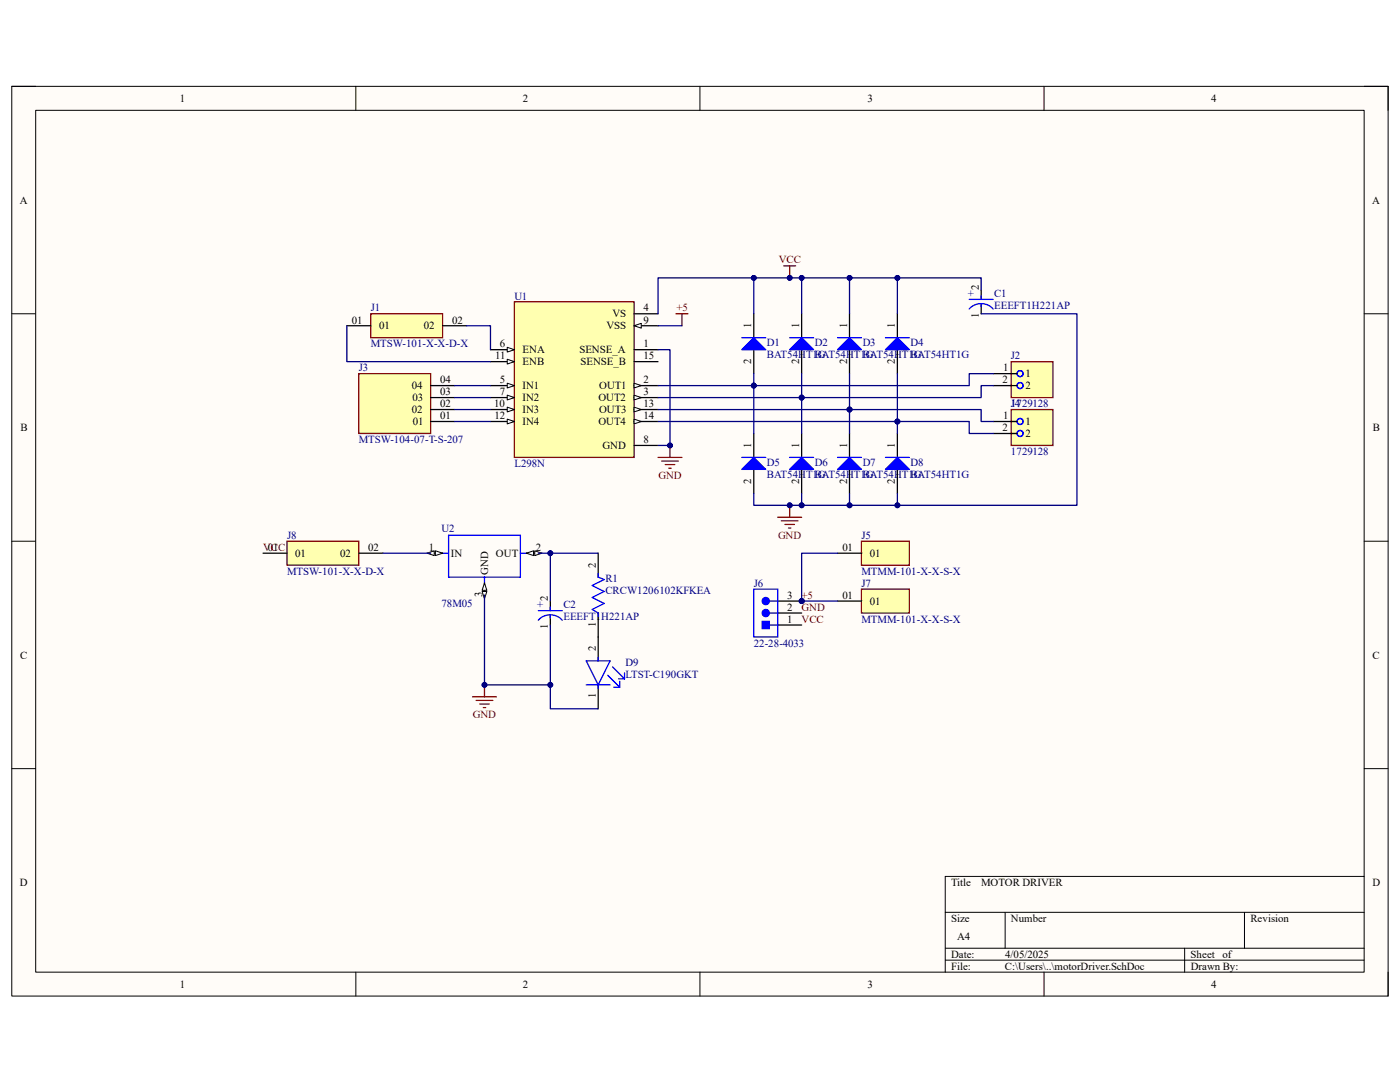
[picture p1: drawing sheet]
<svg xmlns="http://www.w3.org/2000/svg" width="279mm" height="216mm" viewBox="0 0 279 216" stroke-linecap="round" stroke-linejoin="round" font-family="sans-serif">
<path d="M2.3 17.2h274.7v181.6h-274.7z" fill-rule="evenodd" fill="#fffcf8"/>
<path d="M2.3 17.2h274.7v181.6h-274.7z" fill="none" stroke="#000" stroke-width=".2"/>
<path d="M7.1 22h265.1v172h-265.1z" fill-rule="evenodd" fill="#fffcf8"/>
<g fill="none" stroke="#000" stroke-width=".2">
<path d="M2.3 17.2h4.8M71 17.2v4.8M139.7 17.2v4.8M208.4 17.2v4.8M272.2 17.2h4.8v4.8M7.1 22h265.1v172h-265.1zM2.3 62.6h4.8M272.2 62.6h4.8M2.3 108h4.8M272.2 108h4.8M2.3 153.4h4.8M272.2 153.4h4.8"/>
<path d="M272.2 174.9h-83.6v19.1M71 194v4.8M139.7 194v4.8M188.6 182h83.6M188.6 189.2h83.6M188.6 191.6h83.6M200.6 182v7.2M208.4 194v4.8M236.4 189.2v4.8M248.4 182v7.2M277 194v4.8"/>
</g>
<path d="M102.7 60.2h23.8v31.1h-23.8z" fill-rule="evenodd" fill="#ffffb0"/>
<path d="M102.7 60.2h23.8v31.1h-23.8z" fill="none" stroke="#800000" stroke-width=".25"/>
<path d="M97.9 69.8h4.8" fill="none" stroke="#000" stroke-width=".25"/>
<path d="M101.2 69.3l1.5 .5-1.5 .5z" fill="#f8fcff"/>
<path d="M101.2 69.3l1.5 .5-1.5 .5z" fill="none" stroke="#000" stroke-width=".2"/>
<path d="M97.9 72.2h4.8" fill="none" stroke="#000" stroke-width=".25"/>
<path d="M101.2 71.7l1.5 .5-1.5 .4z" fill="#f8fcff"/>
<path d="M101.2 71.7l1.5 .5-1.5 .4z" fill="none" stroke="#000" stroke-width=".2"/>
<path d="M97.9 76.9h4.8" fill="none" stroke="#000" stroke-width=".25"/>
<path d="M101.2 76.5l1.5 .4-1.5 .5z" fill="#f8fcff"/>
<path d="M101.2 76.5l1.5 .4-1.5 .5z" fill="none" stroke="#000" stroke-width=".2"/>
<path d="M97.9 79.3h4.8" fill="none" stroke="#000" stroke-width=".25"/>
<path d="M101.2 78.9l1.5 .4-1.5 .5z" fill="#f8fcff"/>
<path d="M101.2 78.9l1.5 .4-1.5 .5z" fill="none" stroke="#000" stroke-width=".2"/>
<path d="M97.9 81.7h4.8" fill="none" stroke="#000" stroke-width=".25"/>
<path d="M101.2 81.2l1.5 .5-1.5 .5z" fill="#f8fcff"/>
<path d="M101.2 81.2l1.5 .5-1.5 .5z" fill="none" stroke="#000" stroke-width=".2"/>
<path d="M97.9 84.1h4.8" fill="none" stroke="#000" stroke-width=".25"/>
<path d="M101.2 83.6l1.5 .5-1.5 .5z" fill="#f8fcff"/>
<path d="M101.2 83.6l1.5 .5-1.5 .5z" fill="none" stroke="#000" stroke-width=".2"/>
<path d="M126.5 62.6h4.8M126.5 65h4.8" fill="none" stroke="#000" stroke-width=".25"/>
<path d="M126.5 65l1.5-.5v1z" fill="#f8fcff"/>
<path d="M126.5 65l1.5-.5v1z" fill="none" stroke="#000" stroke-width=".2"/>
<path d="M126.5 69.8h4.8M126.5 72.2h4.8M126.5 76.9h4.8" fill="none" stroke="#000" stroke-width=".25"/>
<path d="M126.5 76.5l1.5 .4-1.5 .5z" fill="#f8fcff"/>
<path d="M126.5 76.5l1.5 .4-1.5 .5z" fill="none" stroke="#000" stroke-width=".2"/>
<path d="M126.5 79.3h4.8" fill="none" stroke="#000" stroke-width=".25"/>
<path d="M126.5 78.9l1.5 .4-1.5 .5z" fill="#f8fcff"/>
<path d="M126.5 78.9l1.5 .4-1.5 .5z" fill="none" stroke="#000" stroke-width=".2"/>
<path d="M126.5 81.7h4.8" fill="none" stroke="#000" stroke-width=".25"/>
<path d="M126.5 81.2l1.5 .5-1.5 .5z" fill="#f8fcff"/>
<path d="M126.5 81.2l1.5 .5-1.5 .5z" fill="none" stroke="#000" stroke-width=".2"/>
<path d="M126.5 84.1h4.8" fill="none" stroke="#000" stroke-width=".25"/>
<path d="M126.5 83.6l1.5 .5-1.5 .5z" fill="#f8fcff"/>
<path d="M126.5 83.6l1.5 .5-1.5 .5z" fill="none" stroke="#000" stroke-width=".2"/>
<path d="M126.5 88.9h4.8" fill="none" stroke="#000" stroke-width=".25"/>
<path d="M71.6 74.6h14.3v11.9h-14.3z" fill-rule="evenodd" fill="#ffffb0"/>
<path d="M71.6 74.6h14.3v11.9h-14.3z" fill="none" stroke="#800000" stroke-width=".25"/>
<path d="M85.9 79.3h4.8M85.9 76.9h4.8M85.9 84.1h4.8M85.9 81.7h4.8" fill="none" stroke="#000" stroke-width=".25"/>
<path d="M74 62.6h14.3v4.8h-14.3z" fill-rule="evenodd" fill="#ffffb0"/>
<path d="M74 62.6h14.3v4.8h-14.3z" fill="none" stroke="#800000" stroke-width=".25"/>
<path d="M69.2 65h4.8M88.3 65h4.8M150.4 62.6v4.8M150.4 69.8v4.8" fill="none" stroke="#000" stroke-width=".25"/>
<path d="M148 69.8l2.4-2.4 2.4 2.4z" fill="#00f"/>
<path d="M148 69.8l2.4-2.4 2.4 2.4zM148 67.4h4.8" fill="none" stroke="#00f" stroke-width=".25"/>
<path d="M160 62.6v4.8M160 69.8v4.8" fill="none" stroke="#000" stroke-width=".25"/>
<path d="M160 67.4l2.4 2.4h-4.8z" fill="#00f"/>
<path d="M157.6 67.4h4.8M160 67.4l2.4 2.4h-4.8z" fill="none" stroke="#00f" stroke-width=".25"/>
<path d="M169.5 62.6v4.8M169.5 69.8v4.8" fill="none" stroke="#000" stroke-width=".25"/>
<path d="M167.2 69.8l2.3-2.4 2.4 2.4z" fill="#00f"/>
<path d="M167.2 69.8l2.3-2.4 2.4 2.4zM167.2 67.4h4.7" fill="none" stroke="#00f" stroke-width=".25"/>
<path d="M179.1 62.6v4.8M179.1 69.8v4.8" fill="none" stroke="#000" stroke-width=".25"/>
<path d="M176.7 69.8l2.4-2.4 2.4 2.4z" fill="#00f"/>
<path d="M176.7 69.8l2.4-2.4 2.4 2.4zM176.7 67.4h4.8" fill="none" stroke="#00f" stroke-width=".25"/>
<path d="M150.4 86.5v4.8M150.4 93.7v4.7" fill="none" stroke="#000" stroke-width=".25"/>
<path d="M150.4 91.3l2.4 2.4h-4.8z" fill="#00f"/>
<path d="M148 91.3h4.8M150.4 91.3l2.4 2.4h-4.8z" fill="none" stroke="#00f" stroke-width=".25"/>
<path d="M160 86.5v4.8M160 93.7v4.7" fill="none" stroke="#000" stroke-width=".25"/>
<path d="M160 91.3l2.4 2.4h-4.8z" fill="#00f"/>
<path d="M157.6 91.3h4.8M160 91.3l2.4 2.4h-4.8z" fill="none" stroke="#00f" stroke-width=".25"/>
<path d="M169.5 86.5v4.8M169.5 93.7v4.7" fill="none" stroke="#000" stroke-width=".25"/>
<path d="M169.5 91.3l2.4 2.4h-4.7z" fill="#00f"/>
<path d="M167.2 91.3h4.7M169.5 91.3l2.4 2.4h-4.7z" fill="none" stroke="#00f" stroke-width=".25"/>
<path d="M179.1 86.5v4.8M179.1 93.7v4.7" fill="none" stroke="#000" stroke-width=".25"/>
<path d="M179.1 91.3l2.4 2.4h-4.8z" fill="#00f"/>
<path d="M176.7 91.3h4.8M179.1 91.3l2.4 2.4h-4.8z" fill="none" stroke="#00f" stroke-width=".25"/>
<path d="M201.8 72.2h8.3v7.1h-8.3z" fill-rule="evenodd" fill="#ffffb0"/>
<path d="M201.8 72.2h8.3v7.1h-8.3z" fill="none" stroke="#800000" stroke-width=".25"/>
<g fill="none" stroke="#00f" stroke-width=".25">
<circle cx="203.6" cy="74.6" r=".6"/>
<circle cx="203.6" cy="76.9" r=".6"/>
</g>
<path d="M198.2 74.6h4.8M198.2 76.9h4.8" fill="none" stroke="#000" stroke-width=".25"/>
<path d="M201.8 81.7h8.3v7.2h-8.3z" fill-rule="evenodd" fill="#ffffb0"/>
<path d="M201.8 81.7h8.3v7.2h-8.3z" fill="none" stroke="#800000" stroke-width=".25"/>
<g fill="none" stroke="#00f" stroke-width=".25">
<path d="M193.4 59.7h4.8M195.8 59v.7M193.4 61.7a3.2 3.2 0 0 1 4.8 0M195.8 60.7v.5M88.3 110.4h1.2M89.5 106.8h14.4v8.4h-14.4zM96.7 115.2v1.2M103.9 110.4h1.2M107.4 123.8a3.2 3.2 0 0 1 4.8 0M107.4 121.8h4.8M109.8 121.1v.7M109.8 122.8v.5"/>
<circle cx="203.6" cy="86.5" r=".6"/>
<circle cx="203.6" cy="84.1" r=".6"/>
</g>
<path d="M195.8 57.8v1.9M195.8 60.7v1.9M198.2 84.1h4.8M198.2 86.5h4.8M85.9 110.4h2.4M109.8 119.9v1.9M109.8 122.8v1.9" fill="none" stroke="#000" stroke-width=".25"/>
<path d="M86.9 109.9l1.4 .5-1.4 .5z" fill="#f8fcff"/>
<path d="M86.9 109.9l1.4 .5-1.4 .5z" fill="none" stroke="#000" stroke-width=".2"/>
<path d="M85.2 110.4l1.5-.5v1z" fill="#f8fcff"/>
<path d="M85.2 110.4l1.5-.5v1z" fill="none" stroke="#000" stroke-width=".2"/>
<path d="M105.1 110.4h2.3" fill="none" stroke="#000" stroke-width=".25"/>
<path d="M105.1 110.4l1.4-.5v1z" fill="#f8fcff"/>
<path d="M105.1 110.4l1.4-.5v1z" fill="none" stroke="#000" stroke-width=".2"/>
<path d="M106.7 109.9l1.5 .5-1.5 .5z" fill="#f8fcff"/>
<path d="M106.7 109.9l1.5 .5-1.5 .5z" fill="none" stroke="#000" stroke-width=".2"/>
<path d="M96.7 116.4v2.3" fill="none" stroke="#000" stroke-width=".25"/>
<path d="M96.7 116.4l.5 1.4h-1z" fill="#f8fcff"/>
<path d="M96.7 116.4l.5 1.4h-1z" fill="none" stroke="#000" stroke-width=".2"/>
<path d="M96.2 118h1l-.5 1.5z" fill="#f8fcff"/>
<path d="M96.2 118h1l-.5 1.5z" fill="none" stroke="#000" stroke-width=".2"/>
<path d="M57.3 108h14.3v4.8h-14.3z" fill-rule="evenodd" fill="#ffffb0"/>
<path d="M57.3 108h14.3v4.8h-14.3z" fill="none" stroke="#800000" stroke-width=".25"/>
<path d="M52.5 110.4h4.8M71.6 110.4h4.8" fill="none" stroke="#000" stroke-width=".25"/>
<circle cx="160" cy="119.9" r=".48" fill="#000080"/>
<circle cx="160" cy="119.9" r=".48" fill="none" stroke="#000080" stroke-width=".2"/>
<path d="M155.2 119.9h4.8" fill="none" stroke="#000" stroke-width=".25"/>
<circle cx="160" cy="119.9" r=".48" fill="#000080"/>
<circle cx="160" cy="119.9" r=".48" fill="none" stroke="#000080" stroke-width=".2"/>
<path d="M155.2 122.3h4.8M155.2 124.7h4.8" fill="none" stroke="#000" stroke-width=".25"/>
<path d="M150.4 117.5h4.8v9.6h-4.8z" fill="none" stroke="#00f" stroke-width=".25"/>
<circle cx="152.8" cy="119.9" r=".72" fill="#00f"/>
<circle cx="152.8" cy="119.9" r=".72" fill="none" stroke="#00f" stroke-width=".25"/>
<circle cx="152.8" cy="122.3" r=".72" fill="#00f"/>
<g fill="none" stroke="#00f" stroke-width=".25">
<path d="M153.5 119.9h1.7M153.5 122.3h1.7M153.5 124.7h1.7"/>
<circle cx="152.8" cy="122.3" r=".72"/>
</g>
<path d="M152.1 124h1.4v1.4h-1.4z" fill-rule="evenodd" fill="#00f"/>
<path d="M152.1 124h1.4v1.4h-1.4z" fill="none" stroke="#00f" stroke-width=".25"/>
<path d="M171.9 108h9.6v4.8h-9.6z" fill-rule="evenodd" fill="#ffffb0"/>
<path d="M171.9 108h9.6v4.8h-9.6z" fill="none" stroke="#800000" stroke-width=".25"/>
<path d="M167.2 110.4h4.7" fill="none" stroke="#000" stroke-width=".25"/>
<path d="M171.9 117.5h9.6v4.8h-9.6z" fill-rule="evenodd" fill="#ffffb0"/>
<path d="M134.9 62.6h2.4M136.1 62.6v2.4M171.9 117.5h9.6v4.8h-9.6zM94.3 139h4.8M95 139.8h3.4M96.7 136.7v2.3M95.7 140.5h1.9M96.5 141.2h.4" fill="none" stroke="#800000" stroke-width=".25"/>
<path d="M167.2 119.9h4.7" fill="none" stroke="#000" stroke-width=".25"/>
<circle cx="96.7" cy="136.7" r=".48" fill="#000080"/>
<circle cx="96.7" cy="136.7" r=".48" fill="none" stroke="#000080" stroke-width=".2"/>
<path d="M131.3 91.3h4.8M132 92h3.4M132.8 92.7h1.9M133.5 93.4h.4M133.7 88.9v2.4" fill="none" stroke="#800000" stroke-width=".25"/>
<circle cx="133.7" cy="88.9" r=".48" fill="#000080"/>
<circle cx="133.7" cy="88.9" r=".48" fill="none" stroke="#000080" stroke-width=".2"/>
<path d="M155.2 103.2h4.8M155.9 103.9h3.4M156.6 104.6h2M157.4 105.4h.4M157.6 100.8v2.4" fill="none" stroke="#800000" stroke-width=".25"/>
<circle cx="157.6" cy="100.8" r=".48" fill="#000080"/>
<circle cx="157.6" cy="100.8" r=".48" fill="none" stroke="#000080" stroke-width=".2"/>
<path d="M156.4 53.1h2.4M157.6 53.1v2.3" fill="none" stroke="#800000" stroke-width=".25"/>
<circle cx="157.6" cy="55.4" r=".48" fill="#000080"/>
<circle cx="157.6" cy="55.4" r=".48" fill="none" stroke="#000080" stroke-width=".2"/>
<circle cx="160" cy="119.9" r=".48" fill="#000080"/>
<circle cx="160" cy="119.9" r=".48" fill="none" stroke="#000080" stroke-width=".2"/>
<path d="M119.4 110.4v4.8M119.4 122.3v9.6M119.4 136.7v4.7" fill="none" stroke="#000" stroke-width=".25"/>
<path d="M119.4 114.4v.8l1.2 .4-2.4 1.2 2.4 1.2-2.4 1.2 2.4 1.2-2.4 1.2 1.2 .7v.7M117 131.9h4.8l-2.4 4.8zM117 136.7h4.8M119.4 131.2v.7M119.4 136.7v.7M121.3 134.7l2.4 2.4M122.2 133.1l2.4 2.4M122.5 137.1h1.2M123.4 135.5h1.2M123.7 135.9v1.2M124.6 134.3v1.2" fill="none" stroke="#00f" stroke-width=".25"/>
<path d="M131.3 69.8h2.4v19.1h-2.4" fill="none" stroke="#000080" stroke-width=".25"/>
<circle cx="133.7" cy="88.9" r=".48" fill="#000080"/>
<circle cx="133.7" cy="88.9" r=".48" fill="none" stroke="#000080" stroke-width=".2"/>
<path d="M69.2 65v7.2h28.7M90.7 76.9h7.2M90.7 79.3h7.2M93.1 65h4.8v4.8M131.3 65h4.8M198.2 74.6h-4.8v2.3h-62.1M90.7 81.7h7.2M90.7 84.1h7.2" fill="none" stroke="#000080" stroke-width=".25"/>
<circle cx="150.4" cy="76.9" r=".48" fill="#000080"/>
<circle cx="150.4" cy="76.9" r=".48" fill="none" stroke="#000080" stroke-width=".2"/>
<path d="M131.3 84.1h62.1v2.4h4.8" fill="none" stroke="#000080" stroke-width=".25"/>
<circle cx="179.1" cy="84.1" r=".48" fill="#000080"/>
<circle cx="179.1" cy="84.1" r=".48" fill="none" stroke="#000080" stroke-width=".2"/>
<path d="M150.4 74.6v2.3" fill="none" stroke="#000080" stroke-width=".25"/>
<circle cx="150.4" cy="76.9" r=".48" fill="#000080"/>
<circle cx="150.4" cy="76.9" r=".48" fill="none" stroke="#000080" stroke-width=".2"/>
<path d="M150.4 76.9v9.6" fill="none" stroke="#000080" stroke-width=".25"/>
<circle cx="150.4" cy="76.9" r=".48" fill="#000080"/>
<circle cx="150.4" cy="76.9" r=".48" fill="none" stroke="#000080" stroke-width=".2"/>
<path d="M160 74.6v4.7" fill="none" stroke="#000080" stroke-width=".25"/>
<circle cx="160" cy="79.3" r=".48" fill="#000080"/>
<circle cx="160" cy="79.3" r=".48" fill="none" stroke="#000080" stroke-width=".2"/>
<path d="M160 79.3v7.2" fill="none" stroke="#000080" stroke-width=".25"/>
<circle cx="160" cy="79.3" r=".48" fill="#000080"/>
<circle cx="160" cy="79.3" r=".48" fill="none" stroke="#000080" stroke-width=".2"/>
<path d="M169.5 74.6v7.1" fill="none" stroke="#000080" stroke-width=".25"/>
<circle cx="169.5" cy="81.7" r=".48" fill="#000080"/>
<circle cx="169.5" cy="81.7" r=".48" fill="none" stroke="#000080" stroke-width=".2"/>
<path d="M169.5 81.7v4.8" fill="none" stroke="#000080" stroke-width=".25"/>
<circle cx="169.5" cy="81.7" r=".48" fill="#000080"/>
<circle cx="169.5" cy="81.7" r=".48" fill="none" stroke="#000080" stroke-width=".2"/>
<path d="M179.1 74.6v9.5" fill="none" stroke="#000080" stroke-width=".25"/>
<circle cx="179.1" cy="84.1" r=".48" fill="#000080"/>
<circle cx="179.1" cy="84.1" r=".48" fill="none" stroke="#000080" stroke-width=".2"/>
<path d="M179.1 84.1v2.4" fill="none" stroke="#000080" stroke-width=".25"/>
<circle cx="179.1" cy="84.1" r=".48" fill="#000080"/>
<circle cx="179.1" cy="84.1" r=".48" fill="none" stroke="#000080" stroke-width=".2"/>
<path d="M195.8 57.8v-2.4h-64.5v7.2" fill="none" stroke="#000080" stroke-width=".25"/>
<circle cx="150.4" cy="55.4" r=".48" fill="#000080"/>
<circle cx="150.4" cy="55.4" r=".48" fill="none" stroke="#000080" stroke-width=".2"/>
<circle cx="157.6" cy="55.4" r=".48" fill="#000080"/>
<circle cx="157.6" cy="55.4" r=".48" fill="none" stroke="#000080" stroke-width=".2"/>
<circle cx="160" cy="55.4" r=".48" fill="#000080"/>
<circle cx="160" cy="55.4" r=".48" fill="none" stroke="#000080" stroke-width=".2"/>
<circle cx="169.5" cy="55.4" r=".48" fill="#000080"/>
<circle cx="169.5" cy="55.4" r=".48" fill="none" stroke="#000080" stroke-width=".2"/>
<circle cx="179.1" cy="55.4" r=".48" fill="#000080"/>
<circle cx="179.1" cy="55.4" r=".48" fill="none" stroke="#000080" stroke-width=".2"/>
<path d="M150.4 55.4v7.2" fill="none" stroke="#000080" stroke-width=".25"/>
<circle cx="150.4" cy="55.4" r=".48" fill="#000080"/>
<circle cx="150.4" cy="55.4" r=".48" fill="none" stroke="#000080" stroke-width=".2"/>
<path d="M160 55.4v7.2" fill="none" stroke="#000080" stroke-width=".25"/>
<circle cx="160" cy="55.4" r=".48" fill="#000080"/>
<circle cx="160" cy="55.4" r=".48" fill="none" stroke="#000080" stroke-width=".2"/>
<path d="M169.5 55.4v7.2" fill="none" stroke="#000080" stroke-width=".25"/>
<circle cx="169.5" cy="55.4" r=".48" fill="#000080"/>
<circle cx="169.5" cy="55.4" r=".48" fill="none" stroke="#000080" stroke-width=".2"/>
<path d="M179.1 55.4v7.2" fill="none" stroke="#000080" stroke-width=".25"/>
<circle cx="179.1" cy="55.4" r=".48" fill="#000080"/>
<circle cx="179.1" cy="55.4" r=".48" fill="none" stroke="#000080" stroke-width=".2"/>
<path d="M195.8 62.6h19.1v38.2h-64.5v-2.4" fill="none" stroke="#000080" stroke-width=".25"/>
<circle cx="157.6" cy="100.8" r=".48" fill="#000080"/>
<circle cx="157.6" cy="100.8" r=".48" fill="none" stroke="#000080" stroke-width=".2"/>
<circle cx="160" cy="100.8" r=".48" fill="#000080"/>
<circle cx="160" cy="100.8" r=".48" fill="none" stroke="#000080" stroke-width=".2"/>
<circle cx="169.5" cy="100.8" r=".48" fill="#000080"/>
<circle cx="169.5" cy="100.8" r=".48" fill="none" stroke="#000080" stroke-width=".2"/>
<circle cx="179.1" cy="100.8" r=".48" fill="#000080"/>
<circle cx="179.1" cy="100.8" r=".48" fill="none" stroke="#000080" stroke-width=".2"/>
<path d="M198.2 76.9h-2.4v2.4h-64.5" fill="none" stroke="#000080" stroke-width=".25"/>
<circle cx="160" cy="79.3" r=".48" fill="#000080"/>
<circle cx="160" cy="79.3" r=".48" fill="none" stroke="#000080" stroke-width=".2"/>
<path d="M131.3 81.7h64.5v2.4h2.4" fill="none" stroke="#000080" stroke-width=".25"/>
<circle cx="169.5" cy="81.7" r=".48" fill="#000080"/>
<circle cx="169.5" cy="81.7" r=".48" fill="none" stroke="#000080" stroke-width=".2"/>
<path d="M160 98.4v2.4" fill="none" stroke="#000080" stroke-width=".25"/>
<circle cx="160" cy="100.8" r=".48" fill="#000080"/>
<circle cx="160" cy="100.8" r=".48" fill="none" stroke="#000080" stroke-width=".2"/>
<path d="M169.5 98.4v2.4" fill="none" stroke="#000080" stroke-width=".25"/>
<circle cx="169.5" cy="100.8" r=".48" fill="#000080"/>
<circle cx="169.5" cy="100.8" r=".48" fill="none" stroke="#000080" stroke-width=".2"/>
<path d="M179.1 98.4v2.4" fill="none" stroke="#000080" stroke-width=".25"/>
<circle cx="179.1" cy="100.8" r=".48" fill="#000080"/>
<circle cx="179.1" cy="100.8" r=".48" fill="none" stroke="#000080" stroke-width=".2"/>
<path d="M76.4 110.4h9.5M96.7 118.7v18h13.1v4.7h9.6" fill="none" stroke="#000080" stroke-width=".25"/>
<circle cx="96.7" cy="136.7" r=".48" fill="#000080"/>
<circle cx="96.7" cy="136.7" r=".48" fill="none" stroke="#000080" stroke-width=".2"/>
<circle cx="109.8" cy="136.7" r=".48" fill="#000080"/>
<circle cx="109.8" cy="136.7" r=".48" fill="none" stroke="#000080" stroke-width=".2"/>
<path d="M109.8 124.7v12" fill="none" stroke="#000080" stroke-width=".25"/>
<circle cx="109.8" cy="136.7" r=".48" fill="#000080"/>
<circle cx="109.8" cy="136.7" r=".48" fill="none" stroke="#000080" stroke-width=".2"/>
<path d="M107.4 110.4h12" fill="none" stroke="#000080" stroke-width=".25"/>
<circle cx="109.8" cy="110.4" r=".48" fill="#000080"/>
<circle cx="109.8" cy="110.4" r=".48" fill="none" stroke="#000080" stroke-width=".2"/>
<path d="M109.8 110.4v9.5" fill="none" stroke="#000080" stroke-width=".25"/>
<circle cx="109.8" cy="110.4" r=".48" fill="#000080"/>
<circle cx="109.8" cy="110.4" r=".48" fill="none" stroke="#000080" stroke-width=".2"/>
<path d="M160 119.9h7.2" fill="none" stroke="#000080" stroke-width=".25"/>
<circle cx="160" cy="119.9" r=".48" fill="#000080"/>
<circle cx="160" cy="119.9" r=".48" fill="none" stroke="#000080" stroke-width=".2"/>
<path d="M167.2 110.4h-7.2v9.5" fill="none" stroke="#000080" stroke-width=".25"/>
<circle cx="160" cy="119.9" r=".48" fill="#000080"/>
<circle cx="160" cy="119.9" r=".48" fill="none" stroke="#000080" stroke-width=".2"/>
<g font-size="2.2">
<text x="35.9" y="20.4">1</text>
<text x="104.4" y="20.4">2</text>
<text x="173.1" y="20.4">3</text>
<text x="241.7" y="20.4">4</text>
<text x="3.9" y="40.6">A</text>
<text x="273.9" y="40.6">A</text>
<text x="195.3" y="57.8" transform="rotate(-90 195.3 57.8)">2</text>
<text x="70.2" y="64.6">01</text>
<text x="75.6" y="65.7">01</text>
<text x="84.6" y="65.7">02</text>
<text x="90.2" y="64.6">02</text>
<text x="121" y="65.7">VSS</text>
<text x="122.2" y="63.3">VS</text>
<text x="128.4" y="62.1">4</text>
<text x="128.4" y="64.6">9</text>
<text x="149.9" y="65.5" transform="rotate(-90 149.9 65.5)">1</text>
<text x="159.5" y="65.5" transform="rotate(-90 159.5 65.5)">1</text>
<text x="169.1" y="65.5" transform="rotate(-90 169.1 65.5)">1</text>
<text x="178.6" y="65.5" transform="rotate(-90 178.6 65.5)">1</text>
<text x="195.3" y="63.4" transform="rotate(-90 195.3 63.4)">1</text>
<text x="98.8" y="71.7">11</text>
<text x="99.7" y="69.3">6</text>
<text x="104.3" y="70.5">ENA</text>
<text x="115.7" y="70.5">SENSE_A</text>
<text x="128.4" y="69.3">1</text>
<text x="128.4" y="71.7">15</text>
<text x="82.2" y="77.7">04</text>
<text x="87.8" y="76.5">04</text>
<text x="99.8" y="76.5">5</text>
<text x="104.3" y="72.9">ENB</text>
<text x="104.3" y="77.7">IN1</text>
<text x="115.9" y="72.9">SENSE_B</text>
<text x="119.6" y="77.7">OUT1</text>
<text x="128.4" y="76.5">2</text>
<text x="149.9" y="72.7" transform="rotate(-90 149.9 72.7)">2</text>
<text x="159.5" y="72.7" transform="rotate(-90 159.5 72.7)">2</text>
<text x="169.1" y="72.7" transform="rotate(-90 169.1 72.7)">2</text>
<text x="178.6" y="72.7" transform="rotate(-90 178.6 72.7)">2</text>
<text x="200.1" y="76.5">2</text>
<text x="200.2" y="74.1">1</text>
<text x="204.6" y="75.3">1</text>
<text x="204.6" y="77.7">2</text>
<text x="82.2" y="82.5">02</text>
<text x="82.3" y="80.1">03</text>
<text x="87.8" y="83.7">01</text>
<text x="87.8" y="81.3">02</text>
<text x="87.8" y="78.9">03</text>
<text x="98.6" y="81.3">10</text>
<text x="98.7" y="83.7">12</text>
<text x="99.7" y="78.9">7</text>
<text x="104.3" y="80.1">IN2</text>
<text x="104.3" y="82.5">IN3</text>
<text x="119.4" y="80.1">OUT2</text>
<text x="119.5" y="82.5">OUT3</text>
<text x="128.4" y="78.9">3</text>
<text x="128.4" y="81.3">13</text>
<text x="128.4" y="83.7">14</text>
<text x="200.2" y="83.7">1</text>
<text x="4.1" y="86">B</text>
<text x="82.4" y="84.8">01</text>
<text x="104.3" y="84.8">IN4</text>
<text x="119.4" y="84.8">OUT4</text>
<text x="120.3" y="89.6">GND</text>
<text x="128.4" y="88.4">8</text>
<text x="149.9" y="89.4" transform="rotate(-90 149.9 89.4)">1</text>
<text x="159.5" y="89.4" transform="rotate(-90 159.5 89.4)">1</text>
<text x="169.1" y="89.4" transform="rotate(-90 169.1 89.4)">1</text>
<text x="178.6" y="89.4" transform="rotate(-90 178.6 89.4)">1</text>
<text x="200.1" y="86">2</text>
<text x="204.6" y="84.8">1</text>
<text x="204.6" y="87.2">2</text>
<text x="274" y="86">B</text>
<text x="149.9" y="96.6" transform="rotate(-90 149.9 96.6)">2</text>
<text x="159.5" y="96.6" transform="rotate(-90 159.5 96.6)">2</text>
<text x="169.1" y="96.6" transform="rotate(-90 169.1 96.6)">2</text>
<text x="178.6" y="96.6" transform="rotate(-90 178.6 96.6)">2</text>
<text x="53.5" y="109.9">01</text>
<text x="58.9" y="111.1">01</text>
<text x="67.9" y="111.1">02</text>
<text x="73.5" y="109.9">02</text>
<text x="85.6" y="109.9">1</text>
<text x="90" y="111.1">IN</text>
<text x="99" y="111.1">OUT</text>
<text x="106.9" y="109.9">2</text>
<text x="118.9" y="113.2" transform="rotate(-90 118.9 113.2)">2</text>
<text x="168.1" y="109.9">01</text>
<text x="173.6" y="111.1">01</text>
<text x="96.2" y="119.2" transform="rotate(-90 96.2 119.2)">3</text>
<text x="97.4" y="114.7" transform="rotate(-90 97.4 114.7)">GND</text>
<text x="109.3" y="119.9" transform="rotate(-90 109.3 119.9)">2</text>
<text x="157.1" y="119.5">3</text>
<text x="168.1" y="119.5">01</text>
<text x="109.3" y="125.5" transform="rotate(-90 109.3 125.5)">1</text>
<text x="118.9" y="125.1" transform="rotate(-90 118.9 125.1)">1</text>
<text x="157.1" y="121.9">2</text>
<text x="157.1" y="124.2">1</text>
<text x="173.6" y="120.6">01</text>
<text x="4" y="131.4">C</text>
<text x="118.9" y="130" transform="rotate(-90 118.9 130)">2</text>
<text x="273.9" y="131.4">C</text>
<text x="118.9" y="139.4" transform="rotate(-90 118.9 139.4)">1</text>
<text x="4" y="176.8">D</text>
<text x="189.8" y="176.8">Title</text>
<text x="195.8" y="176.8">MOTOR DRIVER</text>
<text x="273.9" y="176.8">D</text>
<text x="189.8" y="184">Size</text>
<text x="201.8" y="184">Number</text>
<text x="249.6" y="184">Revision</text>
<text x="189.8" y="191.1">Date:</text>
<text x="191" y="187.5">A4</text>
<text x="200.6" y="191.1">4/05/2025</text>
<text x="237.6" y="191.1">Sheet</text>
<text x="244" y="191.1">of</text>
<text x="35.9" y="197.1">1</text>
<text x="104.4" y="197.1">2</text>
<text x="173.1" y="197.1">3</text>
<text x="189.8" y="193.5">File:</text>
<text x="200.6" y="193.5">C:\Users\..\motorDriver.SchDoc</text>
<text x="237.6" y="193.5">Drawn By:</text>
<text x="241.7" y="197.1">4</text>
</g>
<g font-size="2.2" fill="#800000">
<text x="155.4" y="52.6">VCC</text>
<text x="135" y="62.1">+5</text>
<text x="131.4" y="95.6">GND</text>
<text x="155.3" y="107.5">GND</text>
<text x="52.5" y="109.9">VCC</text>
<text x="160" y="119.5">+5</text>
<text x="160" y="124.2">VCC</text>
<text x="160" y="121.9">GND</text>
<text x="94.4" y="143.3">GND</text>
</g>
<g font-size="2.2" fill="#000080">
<text x="102.7" y="59.8">U1</text>
<text x="193.2" y="59.3">+</text>
<text x="198.4" y="59.3">C1</text>
<text x="74" y="62.1">J1</text>
<text x="198.4" y="61.7">EEEFT1H221AP</text>
<text x="74" y="69.3">MTSW-101-X-X-D-X</text>
<text x="153" y="69.1">D1</text>
<text x="153" y="71.5">BAT54HT1G</text>
<text x="162.6" y="69.1">D2</text>
<text x="162.6" y="71.5">BAT54HT1G</text>
<text x="172.2" y="69.1">D3</text>
<text x="172.2" y="71.5">BAT54HT1G</text>
<text x="181.7" y="69.1">D4</text>
<text x="181.7" y="71.5">BAT54HT1G</text>
<text x="201.8" y="71.7">J2</text>
<text x="71.6" y="74.1">J3</text>
<text x="201.8" y="81.3">1729128</text>
<text x="201.8" y="81.3">J4</text>
<text x="71.6" y="88.4">MTSW-104-07-T-S-207</text>
<text x="102.7" y="93.2">L298N</text>
<text x="153" y="93">D5</text>
<text x="153" y="95.3">BAT54HT1G</text>
<text x="162.6" y="93">D6</text>
<text x="162.6" y="95.3">BAT54HT1G</text>
<text x="172.2" y="93">D7</text>
<text x="172.2" y="95.3">BAT54HT1G</text>
<text x="181.7" y="93">D8</text>
<text x="181.7" y="95.3">BAT54HT1G</text>
<text x="201.8" y="90.8">1729128</text>
<text x="57.3" y="107.5">J8</text>
<text x="88.1" y="106.1">U2</text>
<text x="171.9" y="107.5">J5</text>
<text x="57.3" y="114.7">MTSW-101-X-X-D-X</text>
<text x="120.8" y="116.1">R1</text>
<text x="120.8" y="118.5">CRCW1206102KFKEA</text>
<text x="150.4" y="117.1">J6</text>
<text x="171.9" y="114.7">MTMM-101-X-X-S-X</text>
<text x="171.9" y="117.1">J7</text>
<text x="88.1" y="121.2">78M05</text>
<text x="107.2" y="121.4">+</text>
<text x="112.4" y="123.8">EEEFT1H221AP</text>
<text x="112.4" y="121.4">C2</text>
<text x="171.9" y="124.2">MTMM-101-X-X-S-X</text>
<text x="150.4" y="129">22-28-4033</text>
<text x="124.8" y="132.8">D9</text>
<text x="124.8" y="135.3">LTST-C190GKT</text>
</g>
</svg>
